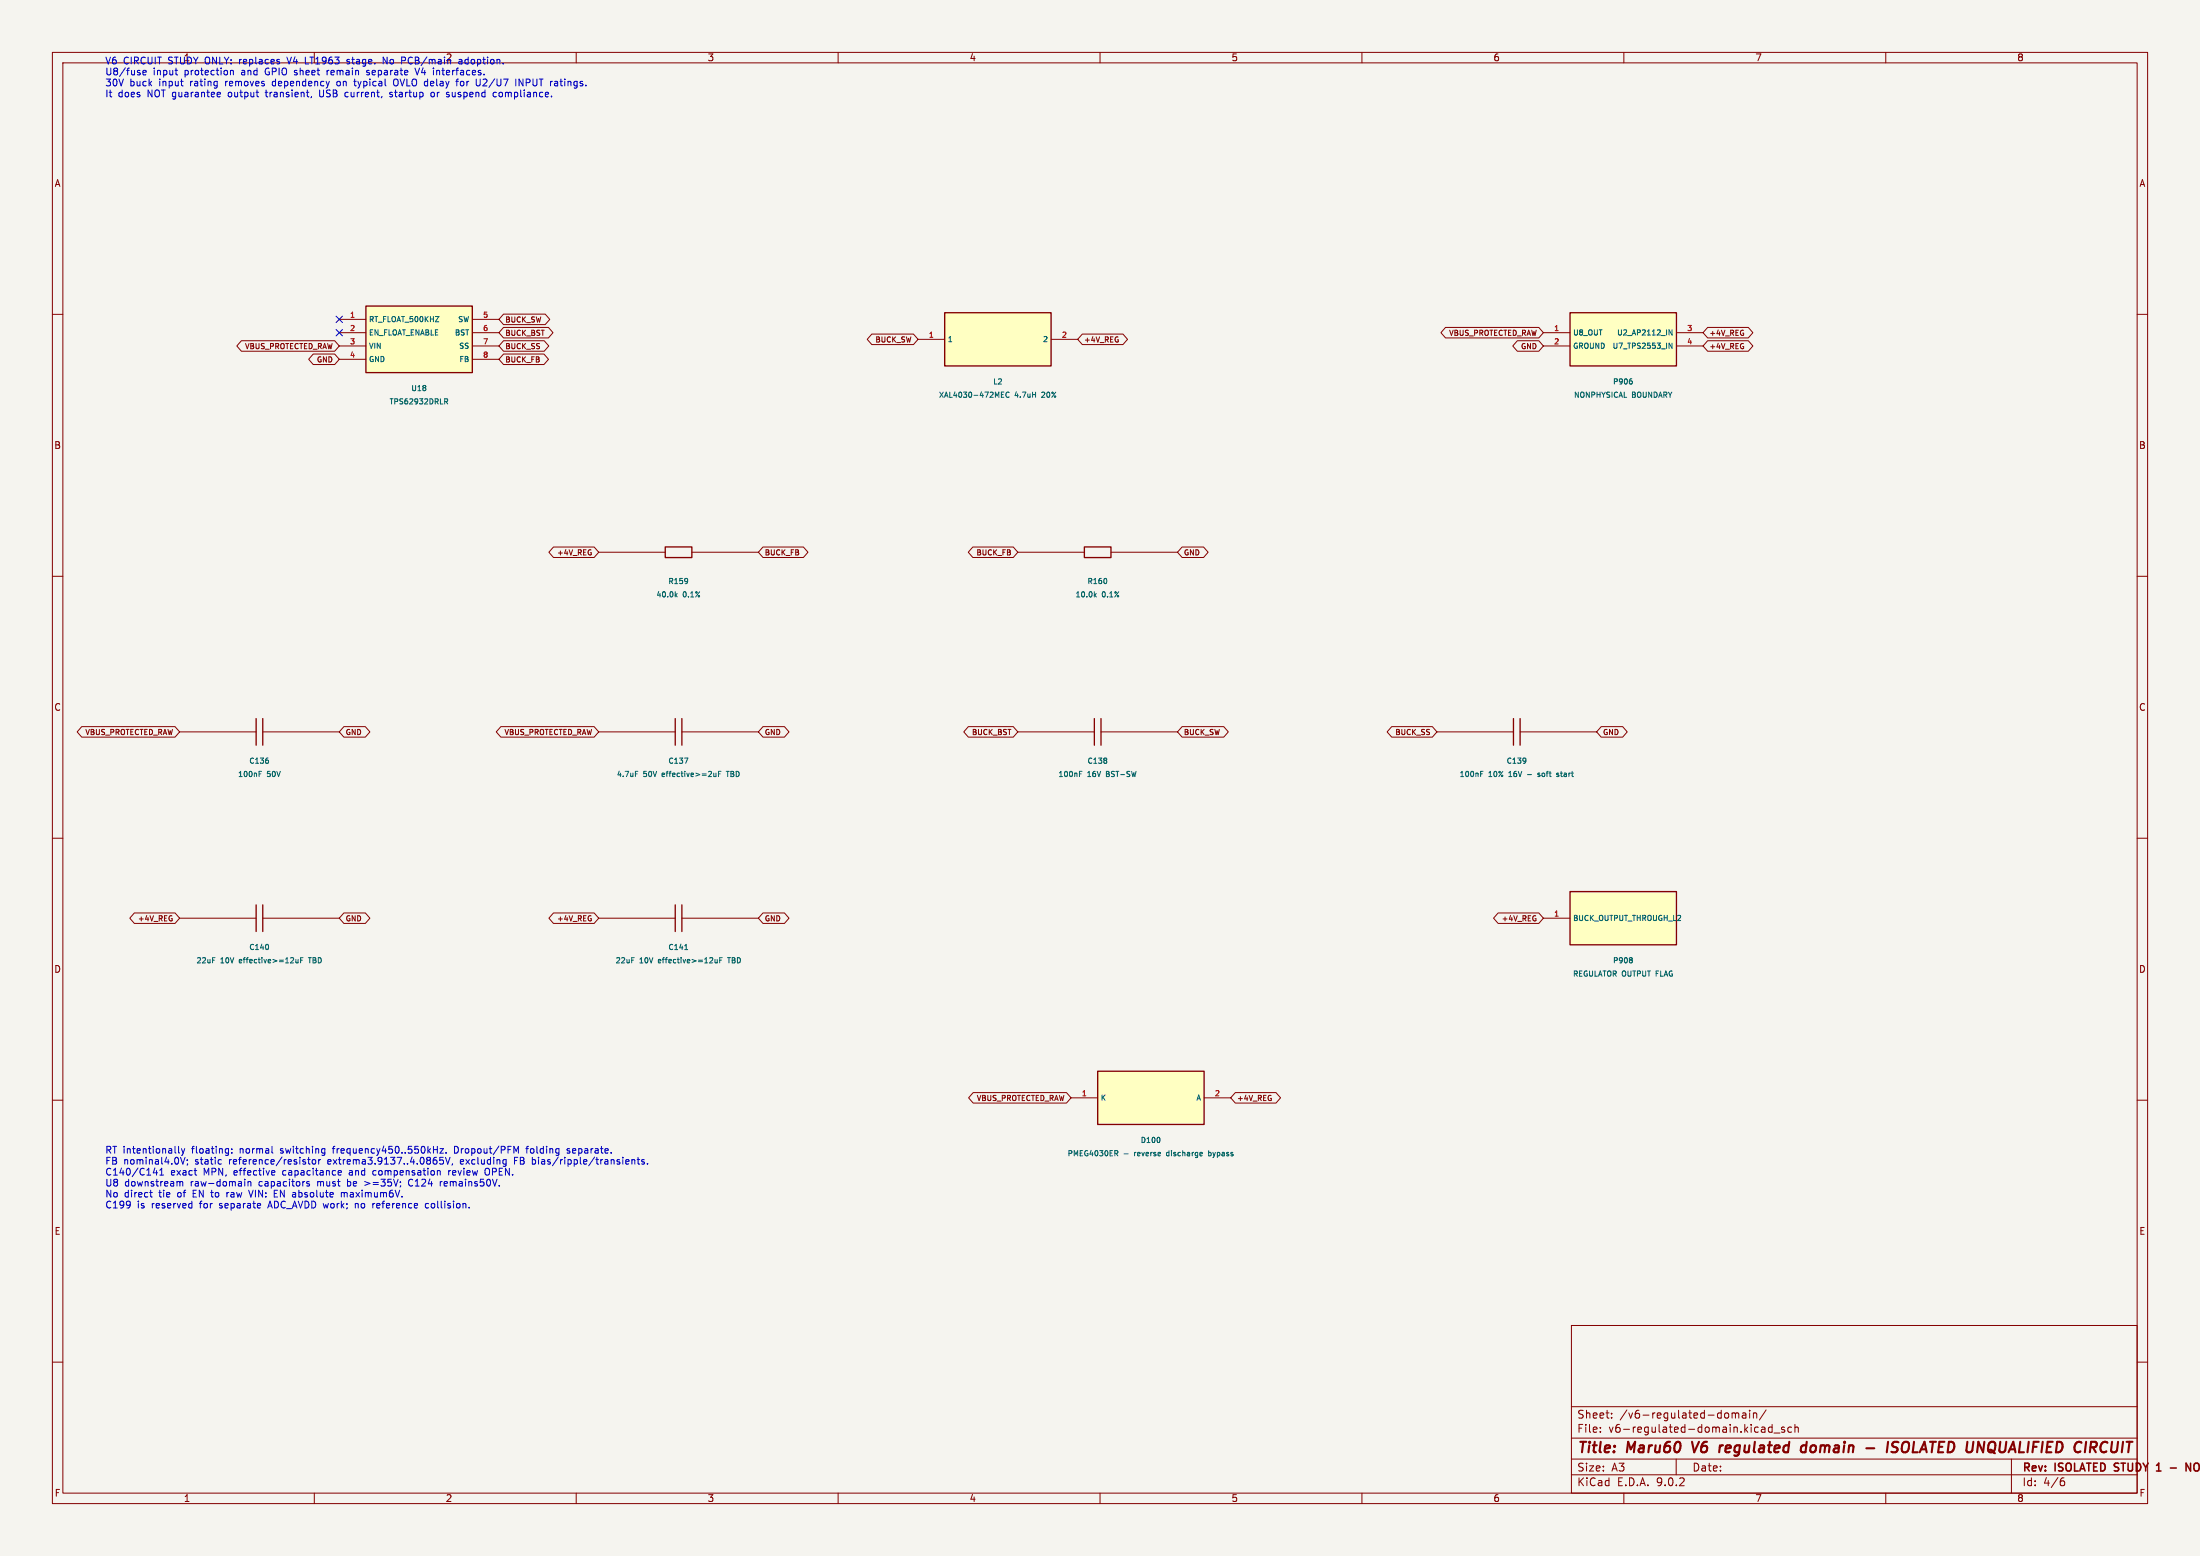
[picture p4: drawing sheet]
<svg xmlns="http://www.w3.org/2000/svg" width="420mm" height="297mm" viewBox="0 0 420 297" stroke-linecap="round" stroke-linejoin="round" font-family="sans-serif">
<path d="M0 0h420v297h-420z" fill="#f5f4ef" stroke="#f5f4ef" stroke-width=".19"/>
<g fill="none" stroke="#840000" stroke-width=".19">
<path d="M10 10h400v277h-400zM12 12h396v273h-396zM60 10v2M110 10v2M160 10v2M210 10v2M260 10v2M310 10v2M360 10v2M10 60h2M408 60h2M10 110h2"/>
<path d="M408 110h2M114.3 139.7h14.6M130.2 139.7h14.6M10 160h2M408 160h2M10 210h2M408 210h2M300 253h108v32h-108zM10 260h2M300 278.5h108M300 274.5h108M300 268.5h108"/>
<path d="M305.5 273.2v.2M305.5 272.5v.1M307.7 270.5v.2M307.7 269.8v.1M320 278.5v3M330.7 269.7v1M330.7 269.8l.4-.1 .2 .2M331.3 269.9l.2-.2 .4 .1v.9M331.3 269.9v.8M332.7 269.8h.5l.1 .9M333.3 270l-.5 .1a.29 .29 0 0 0-.2 .3 .29 .29 0 0 0 .2 .3l.5-.1M334 269.2v.1"/>
<path d="M334 269.7v1M334.7 269.8l.2-.1 .4 .1 .1 .9M334.7 269.7v1M336.4 272.4h.3l.2 .2v.8M336.9 273.3l-.5 .1M336.9 272.7l-.5 .1M337.2 269.1l-1.3 1.9M338.3 272.5l-.4-.1-.3 .3 .1 .6h.6M338.3 271.9v1.5M338.7 273.5h1.1M340.7 272.5l-.4-.1-.2 .2 .1 .2 .5 .2v.3h-.6M342 272.5l-.4-.1-.3 .3 .1 .6h.6"/>
<path d="M342.7 272.5l.2-.1 .3 .1 .1 .9M342.7 271.9v1.5M384 278.5v6.5M408 260h2M60 285v2M110 285v2M160 285v2M210 285v2M260 285v2M300 281.5h108M310 285v2M360 285v2"/>
<path d="M393.6 282.7h.4l.2 .2-.1 .5-.5 .2M394 282.1l-.4 .1"/>
</g>
<path d="M412 279.5l.1-.2v1.5M418.2 279.3v1.5l-.9-1.5v1.5M419.5 279.3a.5 .5 0 0 0-.7 .5v.5a.5 .5 0 0 0 .7 .5M411.7 280.8h.8M414.3 280.2h1.2" fill="none" stroke="#840000" stroke-width=".3"/>
<path d="M323 275.2l.4 2M328.9 275.9l-.5 .2M344.8 276a.66 .66 0 0 0-1 .3v.5l.1 .3h.8M344.9 275.2l-.2 2M356.3 276.4h1.5M360.4 275.2l-.2 2M361.4 276.1l.7 .2a.51 .51 0 0 1 .1 .6 .51 .51 0 0 1-.4 .3h-.5M362.4 275.3a.85 .85 0 0 0-1 .1l-.1 .6M363.5 275.3a1.24 1.24 0 0 0-.1 1.9h.4M401 276.1v.6" fill="none" stroke="#840000" stroke-width=".4"/>
<path d="M128.9 137.2v5M130.2 137.2v5" fill="none" stroke="#840000" stroke-width=".25"/>
<path d="M121.3 147.2h.5M130.7 144.7h.6l-.4 1M136.3 148.1l.1 .1 .3-.1M136.7 147.6v.6M137.2 147.7h.3M137.6 147.2h-.4v1M138.6 147.2h.6" fill="none" stroke="#006464" stroke-width=".19"/>
<path d="M299.7 170.2h20.3v10.1h-20.3z" fill="#ffffc2"/>
<g fill="none" stroke="#840000" stroke-width=".25">
<path d="M127 104.4h5.1v2h-5.1zM207 104.4h5.1v2h-5.1zM48.9 137.2v5M50.2 137.2v5M208.9 137.2v5M210.2 137.2v5M288.9 137.2v5M290.2 137.2v5M48.9 172.7v5.1M50.2 172.7v5.1M128.9 172.7v5.1M130.2 172.7v5.1"/>
<path d="M299.7 170.2h20.3v10.1h-20.3z"/>
</g>
<g fill="none" stroke="#840000" stroke-width=".19">
<path d="M114.3 105.4h12.7M132.1 105.4h12.7M194.3 105.4h12.7M212.1 105.4h12.7M34.3 139.7h14.6M50.2 139.7h14.6M194.3 139.7h14.6M210.2 139.7h14.6M274.3 139.7h14.6M290.2 139.7h14.6M34.3 175.3h14.6M50.2 175.3h14.6"/>
<path d="M114.3 175.3h14.6M130.2 175.3h14.6M294.6 175.3h5.1"/>
</g>
<g fill="none" stroke="#006464" stroke-width=".19">
<path d="M129 113.6l.3 .3M129.3 113.3l-.4 .4M131.2 110.5v.7M131.3 110.8l-.1 .1M209 113.6l.3 .3M209.3 113.3l-.4 .4M211.2 110.6v.6M49.5 147.7h.3M49.5 147.2h.4M51.2 145.2v.4M206.1 147.7h.3M206.1 147.2h.4"/>
<path d="M211.2 144.8v.2M211.2 145.2v.4M282.7 147.7h.3M282.7 147.2h.4M291.3 144.8v.7M291.3 145.1v.1M293.6 148.2h.2M293.8 147.6l-.2 .1 .2 .2M297.6 147.6h-.3l-.1 .1v.2h.4v.3h-.4M40.6 182.8h.5M51.2 180.4v.7M56.5 183.1v.6h.4"/>
<path d="M56.9 183.1v.7M57.4 183.3h.3M57.9 182.8h-.5v1M58.9 182.8h.5M120.6 182.8h.5M130.7 181.3h.6M136.5 183.1v.6h.4M136.9 183.1v.7M137.4 183.3h.3M137.9 182.8h-.5v1M138.9 182.8h.5M311.4 182.8l.2 .2-.2 .2 .2 .4-.2 .2"/>
</g>
<path d="M209.5 204.5h20.4v10.1h-20.4z" fill="#ffffc2"/>
<path d="M209.5 204.5h20.4v10.1h-20.4z" fill="none" stroke="#840000" stroke-width=".25"/>
<path d="M204.5 209.6h5M229.9 209.6h5" fill="none" stroke="#840000" stroke-width=".19"/>
<path d="M213.2 219.6l.2 .2-.2 .3M221.4 217.3v.6M230.7 219.6v1M231 220h-.3M213.1 220.1l.3 .5M222.7 220.1v.4M230.7 220.6h.3" fill="none" stroke="#006464" stroke-width=".19"/>
<path d="M180.3 59.7h20.4v10.2h-20.4z" fill="#ffffc2"/>
<path d="M180.3 59.7h20.4v10.2h-20.4z" fill="none" stroke="#840000" stroke-width=".25"/>
<path d="M175.3 64.8h5M200.7 64.8h5" fill="none" stroke="#840000" stroke-width=".19"/>
<path d="M191.2 75.3h.3M191.2 75.8h.4M191.2 74.8h.4M192.6 74.9a.44 .44 0 0 0-.6 .4 .44 .44 0 0 0 .6 .4" fill="none" stroke="#006464" stroke-width=".19"/>
<path d="M299.7 59.7h20.3v10.2h-20.3z" fill="#ffffc2"/>
<path d="M299.7 59.7h20.3v10.2h-20.3z" fill="none" stroke="#840000" stroke-width=".25"/>
<path d="M294.6 63.5h5.1M294.6 66h5.1M320 63.5h5.1M320 66h5.1" fill="none" stroke="#840000" stroke-width=".19"/>
<path d="M311.3 72.3h.2M311.4 72.7l.2 .2v.2l-.2 .2M319.2 63v1l-.6-1v1M319.2 65.5v1l-.6-1v1" fill="none" stroke="#006464" stroke-width=".19"/>
<path d="M69.8 58.4h20.4v12.7h-20.4z" fill="#ffffc2"/>
<path d="M69.8 58.4h20.4v12.7h-20.4z" fill="none" stroke="#840000" stroke-width=".25"/>
<g fill="none" stroke="#840000" stroke-width=".19">
<path d="M96.1 60h8l.9 1-.9 1h-8l-.9-1zM46.1 65h17.8l.9 1-.9 1h-17.8l-.9-1zM59.8 67.6h4.1l.9 1-.9 1h-4.1l-.9-1zM64.8 61h5M64.8 63.5h5M64.8 66h5M64.8 68.6h5M90.2 61h5M90.2 63.5h5M90.2 66h5M90.2 68.6h5M96.1 62.5h8.6l.9 1-.9 1h-8.6l-.9-1z"/>
<path d="M96.1 65h7.8l.9 1-.9 1h-7.8l-.9-1zM96.1 67.6h7.7l.9 1-.9 1h-7.7l-.9-1zM166.4 63.8h8l.9 1-.9 1h-8l-.8-1zM206.6 63.8h7.8l.9 1-.9 1h-7.8l-.9-1zM276 62.5h17.8l.8 1-.8 1h-17.8l-.9-1zM289.7 65h4.1l.8 1-.8 1h-4.1l-.9-1zM326 65h7.8l.8 1-.8 1h-7.8l-.9-1zM326 62.5h7.8l.8 1-.8 1h-7.8l-.9-1zM105.7 104.4h7.7l.9 1-.9 1h-7.7l-.9-1zM145.7 104.4h7.7l.8 1-.8 1h-7.7l-.9-1zM185.7 104.4h7.7l.9 1-.9 1h-7.7l-.9-1zM225.7 104.4h4.1l.8 1-.8 1h-4.1l-.9-1z"/>
<path d="M15.6 138.7h17.8l.9 1-.9 1h-17.8l-.9-1zM65.6 138.7h4.1l.9 1-.9 1h-4.1l-.8-1zM95.6 138.7h17.8l.9 1-.9 1h-17.8l-.9-1zM145.7 138.7h4.1l.8 1-.8 1h-4.1l-.9-1zM184.9 138.7h8.5l.9 1-.9 1h-8.5l-.9-1zM225.7 138.7h7.9l.9 1-.9 1h-7.9l-.9-1zM265.7 138.7h7.7l.9 1-.9 1h-7.7l-.9-1zM305.7 138.7h4.1l.8 1-.8 1h-4.1l-.9-1zM25.7 174.3h7.7l.9 1-.9 1h-7.7l-.9-1zM65.6 174.3h4.1l.9 1-.9 1h-4.1l-.8-1zM105.7 174.3h7.7l.9 1-.9 1h-7.7l-.9-1zM145.7 174.3h4.1l.8 1-.8 1h-4.1l-.9-1z"/>
<path d="M286 174.3h7.8l.8 1-.8 1h-7.8l-.9-1zM185.8 208.5h17.8l.9 1.1-.9 1h-17.8l-.9-1zM235.8 208.5h7.8l.9 1.1-.9 1h-7.8l-.9-1z"/>
</g>
<path d="M84.9 76.1h.4l.2 .2-.1 .3h-.5M85.1 76.6l.4 .5" fill="none" stroke="#006464" stroke-width=".19"/>
<path d="M64.2 62.9l1.2 1.2M64.2 60.4l1.2 1.2M65.4 62.9l-1.2 1.2M65.4 60.4l-1.2 1.2" fill="none" stroke="#000084" stroke-width=".19"/>
<g fill="none" stroke="#0000c2" stroke-width=".19">
<path d="M27.3 13.9l.6-.2-.1-.2-.3-.1-.2 .2v.6h.5M33.7 14.2l.2 .1M41.6 17.6l.4 .1 .1 .2-.6 .1M42 18.4l-.4 .1M44 13.4v.9M44.1 13.5l-.1 .1M44.5 13.5l.1 .8M50.6 17.6h.5M52.1 15.6l-.1 .2 .1 .5M54.8 10.9l.4 1.3M58.3 12.2h.6M59.5 18.4l-.2 .3"/>
<path d="M61 17.2v1l.1 .2 .4 .1M62.4 13.4v.9M62.8 13.4l-.4 .3M64.7 15.5l-.3 .1-.1 .2 .1 .5 .3 .1M66 18.4l.3 .1M66.2 12.1h.5M66.3 17.6l-.3 .1M66.7 11.4l-.3-.1-.2 .2 .1 .2 .4 .1M67.5 15.5h.5M67.7 15.1v1.1l.3 .2M70 14.2h.5M70.1 13.5v.3l.4 .1"/>
<path d="M73.2 12.2v-1.3l.7 1.3M74.9 17.7l-.3-.1-.2 .2 .1 .2 .4 .1v.3h-.5M75.1 15.5v.5a.43 .43 0 0 0 .3 .4 .43 .43 0 0 0 .4-.1M77.2 10.9l.2 .3v.3l-.2 .1M79.2 13l.5 1.3 .4-1.3M82.4 17.7l-.1 .5 .2 .3 .3-.1 .1-.2-.1-.5M83.4 13.4v.9M83.7 13.4l-.3 .2M87 15.5h.5M87.6 11.4h.5l.1 .8M88.2 11.6l-.4 .1-.2 .2 .2 .3 .4-.1M88.3 15.5l-.3 .1-.1 .2v.5l.4 .1"/>
<path d="M91.7 15.1v1l-.3 .3M92.9 15.6l-.7 .8h.8M94.2 18.4l.2 .1 .4-.1M94.8 17.7l-.4-.1-.2 .1M95.5 17.6l-.2 .3v.3l.2 .3M98.5 15.1v1.3M99.8 15.1v1.3l-.7-1.3v1.3M34.1 218.8v1.1l.2 .2M34.6 219.2l.4 .9M35.3 219.2l-.3 .9M43.5 219.2l.1 .1M43.6 219.2v1.1l-.1 .2"/>
<path d="M44.2 220v.1M44.2 219.3v.1M61.9 219.2l.1 .1M62 219.2v1.1l-.1 .2M63.4 219.2h.5M82.7 219.4h.8M83.5 218.8v1.3M84 219.2h.7l-.7 .9h.7M85.2 220v.1M87.1 218.8h-.3v1.3h.3M98.5 219.7l.5-.9v1.3M100.4 219.2h.5"/>
<path d="M100.9 218.8l-.3 .2v1.1M108.7 219.3l-.3-.1-.1 .2v.2l.4 .1v.3h-.4M28.6 227.6h.5M28.8 227.2v1.1l.3 .2M29.6 222.9l-.3 1h.8M29.9 223.4v.9M30.5 224.3h.7M30.9 223v1.3M34.2 225.5l.1 .2M34.3 225.7v.7M34.3 225.7l.2-.2 .3 .1 .1 .8M34.5 220.9l.4 1.3 .4-1.3"/>
<path d="M35 220.1l-.4 .4M35.8 221.4v.1M35.8 222.1l-.1 .3M37.1 223.4h.5M37.4 224.3h.2M42.3 222.1l-.2 .1M43.3 227.6v.9M43.6 220l-.1 .1M43.7 227.6l-.4 .3M46.7 225.5v.9M47.3 225.6l.2-.1 .3 .1 .1 .8M47.3 225.5v.9"/>
<path d="M47.5 227.2l.4 1.3 .4-1.3M51.2 230.2h.7M51.5 229.3l-.4 1.3M52 220l.1 .1M52 223.4l.4 .1 .1 .2-.6 .2M52.4 228.5h.6M52.4 227.8h.4M52.4 224.2l-.4 .1M58.6 225.6v.3l.4 .1 .1 .2-.2 .2-.4-.1M58.9 220.9v1.1l.3 .2M59.7 221.4l-.1 .6 .2 .2 .4-.1 .1-.1-.1-.6M60.8 221.3v.9"/>
<path d="M61 221.4l-.2 .2M62 220l-.1 .1M64.6 224.2h.5M64.6 223.5l.4-.1 .2 .3-.7 .2M65.2 227.6v.9M65.2 227.7l.3-.1 .2 .2M65.7 227.8v.7M66.2 227.7l-.3-.1-.2 .2M66.3 225.1v1.3M66.3 226.3l.2 .1M66.5 225.5l-.2 .1M66.8 223.4l-.1 .1"/>
<path d="M66.8 223.8l-.1 .2 .1 .3M67.8 229.7v.9M68.3 229.8l-.3-.1-.2 .1M69.6 225.5l1 .4-1 .4M71.5 229.7l-.2 .1M71.7 223.4l-.4 .1-.1 .2v.5l.5 .1M78 225.4v.7l.2 .2 .3 .1M81.8 229.8l-.4-.1-.2 .3 .1 .5h.5M83.7 223.4l.3 .2v.7M84 225.5v.9M84.4 225.5l-.4 .3M84.6 220.9h-.6l-.1 .6 .2-.1 .4 .1 .2 .1-.1 .5-.2 .1-.5-.1"/>
<path d="M85 220.9l.5 1.3 .4-1.3M85.7 223.4v.9M86 223.4l-.3 .3M86.4 222.1l-.1 .3M87.9 221.4v.6l.2 .2M88.5 221.6l-.6 .2M92.6 223.4v.5a.43 .43 0 0 0 .2 .4 .43 .43 0 0 0 .5-.1M98.2 221.5h.5M98.8 220.9h-.6v1.3M102.1 222.1l-.3 .1M120.6 221.3v.9M120.6 221.5l.2-.2 .3 .1 .1 .8"/>
<path d="M121.6 221.3h.5M121.8 220.9v1.1l.3 .2M123 221.4l-.3-.1-.2 .2 .1 .2 .4 .1v.3h-.5M123.6 222.1v.1"/>
</g>
<g font-size="2.8" fill="#840000">
<text x="301" y="277.9">Title:</text>
<text x="310.6" y="277.9">Maru60</text>
<text x="323.9" y="277.9">V6</text>
<text x="329.9" y="277.9">regulated</text>
<text x="346.3" y="277.9">domain</text>
<text x="359.5" y="277.9">-</text>
<text x="364.3" y="277.9">ISOLATED UNQUALIFIED</text>
<text x="401.7" y="277.9">CIRCUIT</text>
</g>
<g font-size="2.1" fill="#840000">
<text x="301" y="273.7">File:</text>
<text x="301" y="271">Sheet:</text>
<text x="307.1" y="273.7">v6-regulated-domain.kicad_sch</text>
<text x="309.2" y="271">/v6-regulated-domain/</text>
<text x="301" y="281.1">Size:</text>
<text x="307.6" y="281.1">A3</text>
<text x="323" y="281.1">Date:</text>
<text x="386" y="281.3">Rev:</text>
<text x="392.4" y="281.3">ISOLATED STUDY</text>
<text x="419.8" y="281.3">N</text>
<text x="301" y="283.9">KiCad</text>
<text x="308.7" y="283.9">E.D.A.</text>
<text x="316.3" y="283.9">9.0.2</text>
<text x="386" y="283.9">Id:</text>
<text x="390.1" y="283.9">4/6</text>
</g>
<g font-size="1.8" fill="#0000c2">
<text x="35" y="11.9">1</text>
<text x="85" y="11.9">2</text>
<text x="20" y="12.5">V6</text>
<text x="20" y="14.6">U8/fuse</text>
<text x="20" y="16.7">30V</text>
<text x="23.5" y="12.5">CIRCUIT</text>
<text x="24.8" y="16.7">buck</text>
<text x="29.2" y="14.6">input</text>
<text x="30.5" y="16.7">input</text>
<text x="32.2" y="12.5">STUDY ONLY: replaces</text>
<text x="35.3" y="14.6">protection</text>
<text x="36.6" y="16.7">rating</text>
<text x="43.4" y="16.7">removes</text>
<text x="46.3" y="14.6">and</text>
<text x="51.1" y="14.6">GPIO sheet</text>
<text x="52.6" y="16.7">dependency</text>
<text x="55.5" y="12.5">V4</text>
<text x="59.1" y="12.5">LT1963</text>
<text x="63.2" y="14.6">remain</text>
<text x="65.1" y="16.7">on</text>
<text x="67.3" y="12.5">stage.</text>
<text x="68.7" y="16.7">typical</text>
<text x="71" y="14.6">separate</text>
<text x="74.3" y="12.5">No</text>
<text x="76.4" y="16.7">OVLO delay</text>
<text x="78" y="12.5">PCB/main</text>
<text x="80.6" y="14.6">V4</text>
<text x="84.1" y="14.6">interfaces.</text>
<text x="88.8" y="16.7">for</text>
<text x="89.2" y="12.5">adoption.</text>
<text x="92.7" y="16.7">U2/U7</text>
<text x="100.4" y="16.7">INPUT</text>
<text x="107.3" y="16.7">ratings.</text>
<text x="20" y="18.8">It</text>
<text x="22.5" y="18.8">does</text>
<text x="28.3" y="18.8">NOT guarantee</text>
<text x="44" y="18.8">output</text>
<text x="51.4" y="18.8">transient,</text>
<text x="61.8" y="18.8">USB</text>
<text x="66.9" y="18.8">current,</text>
<text x="75.6" y="18.8">startup</text>
<text x="83.7" y="18.8">or</text>
<text x="86.8" y="18.8">suspend</text>
<text x="96" y="18.8">compliance.</text>
<text x="20" y="220.4">RT intentionally</text>
<text x="36.7" y="220.4">floating:</text>
<text x="46" y="220.4">normal</text>
<text x="54" y="220.4">switching</text>
<text x="64.2" y="220.4">frequency450..550kHz.</text>
<text x="87.5" y="220.4">Dropout/PFM</text>
<text x="101.5" y="220.4">folding</text>
<text x="109.5" y="220.4">separate.</text>
<text x="20" y="222.5">FB</text>
<text x="20" y="224.6">C140/C141</text>
<text x="20" y="226.7">U8</text>
<text x="23.6" y="222.5">nominal4.0V;</text>
<text x="23.8" y="226.7">downstream</text>
<text x="32.6" y="224.6">exact</text>
<text x="36.5" y="226.7">raw-domain</text>
<text x="37.4" y="222.5">static</text>
<text x="39" y="224.6">MPN,</text>
<text x="44" y="222.5">reference/resistor</text>
<text x="44.9" y="224.6">effective</text>
<text x="49.7" y="226.7">capacitors</text>
<text x="54.4" y="224.6">capacitance</text>
<text x="61" y="226.7">must</text>
<text x="63" y="222.5">extrema3.9137..4.0865V,</text>
<text x="66.9" y="226.7">be</text>
<text x="67.3" y="224.6">and</text>
<text x="70.4" y="226.7">&gt;=35V;</text>
<text x="72" y="224.6">compensation</text>
<text x="79" y="226.7">C124</text>
<text x="85.2" y="226.7">remains50V.</text>
<text x="86.6" y="224.6">review</text>
<text x="88.5" y="222.5">excluding</text>
<text x="93.8" y="224.6">OPEN.</text>
<text x="99" y="222.5">FB</text>
<text x="102.6" y="222.5">bias/ripple/transients.</text>
<text x="20" y="228.8">No</text>
<text x="20" y="230.9">C199</text>
<text x="23.7" y="228.8">direct</text>
<text x="26.2" y="230.9">is</text>
<text x="29.1" y="230.9">reserved</text>
<text x="30.5" y="228.8">tie</text>
<text x="34.1" y="228.8">of</text>
<text x="37.3" y="228.8">EN to</text>
<text x="38.4" y="230.9">for</text>
<text x="42.3" y="230.9">separate</text>
<text x="44.1" y="228.8">raw</text>
<text x="48.6" y="228.8">VIN:</text>
<text x="51.9" y="230.9">ADC_AVDD work;</text>
<text x="53.5" y="228.8">EN absolute</text>
<text x="66.7" y="228.8">maximum6V.</text>
<text x="68.8" y="230.9">no</text>
<text x="72.3" y="230.9">reference</text>
<text x="82.6" y="230.9">collision.</text>
</g>
<g font-size="1.8" fill="#840000">
<text x="135" y="11.9">3</text>
<text x="185" y="11.9">4</text>
<text x="235" y="11.9">5</text>
<text x="285" y="11.9">6</text>
<text x="335" y="11.9">7</text>
<text x="385" y="11.9">8</text>
<text x="10.3" y="35.9">A</text>
<text x="408.3" y="35.9">A</text>
<text x="10.3" y="85.9">B</text>
<text x="408.2" y="85.9">B</text>
<text x="10.3" y="135.9">C</text>
<text x="408.2" y="135.9">C</text>
<text x="10.3" y="185.9">D</text>
<text x="408.2" y="185.9">D</text>
<text x="10.3" y="235.9">E</text>
<text x="408.3" y="235.9">E</text>
<text x="10.3" y="285.9">F</text>
<text x="35" y="286.9">1</text>
<text x="85" y="286.9">2</text>
<text x="135" y="286.9">3</text>
<text x="185" y="286.9">4</text>
<text x="235" y="286.9">5</text>
<text x="285" y="286.9">6</text>
<text x="335" y="286.9">7</text>
<text x="385" y="286.9">8</text>
<text x="408.3" y="285.9">F</text>
</g>
<g font-size="1.4" fill="#a90000">
<text x="66.7" y="60.7">1</text>
<text x="66.7" y="63.2">2</text>
<text x="66.7" y="65.8">3</text>
<text x="92.1" y="60.7">5</text>
<text x="92.1" y="63.2">6</text>
<text x="92.1" y="65.8">7</text>
<text x="177.2" y="64.5">1</text>
<text x="202.6" y="64.5">2</text>
<text x="296.6" y="63.2">1</text>
<text x="296.6" y="65.8">2</text>
<text x="322" y="63.2">3</text>
<text x="322" y="65.8">4</text>
<text x="66.7" y="68.3">4</text>
<text x="92.1" y="68.3">8</text>
<text x="296.6" y="175">1</text>
<text x="206.4" y="209.3">1</text>
<text x="231.8" y="209.3">2</text>
</g>
<g font-size="1.4" fill="#006464">
<text x="70.3" y="61.7">RT_FLOAT_500KHZ</text>
<text x="70.3" y="64.2">EN_FLOAT_ENABLE</text>
<text x="86.7" y="64.2">BST</text>
<text x="87.3" y="61.7">SW</text>
<text x="180.8" y="65.5">1</text>
<text x="199" y="65.5">2</text>
<text x="300.2" y="64.2">U8_OUT</text>
<text x="308.6" y="64.2">U2_AP2112_IN</text>
<text x="70.3" y="66.8">VIN</text>
<text x="70.3" y="69.3">GND</text>
<text x="87.5" y="66.8">SS</text>
<text x="87.6" y="69.3">FB</text>
<text x="300.2" y="66.8">GROUND</text>
<text x="307.7" y="66.8">U7_TPS2553_IN</text>
<text x="74.2" y="77.4">TPS62932DRLR</text>
<text x="78.4" y="74.8">U18</text>
<text x="179.1" y="76.1">XAL4030-472MEC</text>
<text x="189.5" y="73.6">L2</text>
<text x="193.7" y="76.1">4.7uH</text>
<text x="199.1" y="76.1">20%</text>
<text x="300.4" y="76.1">NONPHYSICAL</text>
<text x="307.8" y="73.6">P906</text>
<text x="311.5" y="76.1">BOUNDARY</text>
<text x="127.5" y="111.7">R159</text>
<text x="207.5" y="111.7">R160</text>
<text x="125.2" y="114.2">40.0k</text>
<text x="130.4" y="114.2">0.1%</text>
<text x="205.2" y="114.2">10.0k</text>
<text x="210.4" y="114.2">0.1%</text>
<text x="45.3" y="148.5">100nF</text>
<text x="47.5" y="146">C136</text>
<text x="51" y="148.5">50V</text>
<text x="117.6" y="148.5">4.7uF</text>
<text x="122.8" y="148.5">50V</text>
<text x="126.6" y="148.5">effective&gt;=2uF</text>
<text x="127.5" y="146">C137</text>
<text x="139.2" y="148.5">TBD</text>
<text x="201.9" y="148.5">100nF</text>
<text x="207.5" y="146">C138</text>
<text x="207.6" y="148.5">16V</text>
<text x="211.4" y="148.5">BST-SW</text>
<text x="278.5" y="148.5">100nF</text>
<text x="284.2" y="148.5">10%</text>
<text x="287.5" y="146">C139</text>
<text x="288.2" y="148.5">16V</text>
<text x="292" y="148.5">-</text>
<text x="294.3" y="148.5">soft</text>
<text x="298.1" y="148.5">start</text>
<text x="300.2" y="176">BUCK_OUTPUT_THROUGH_L2</text>
<text x="37.4" y="184.1">22uF</text>
<text x="42.1" y="184.1">10V</text>
<text x="45.9" y="184.1">effective&gt;=12uF</text>
<text x="47.5" y="181.5">C140</text>
<text x="59.4" y="184.1">TBD</text>
<text x="117.4" y="184.1">22uF</text>
<text x="122.1" y="184.1">10V</text>
<text x="125.9" y="184.1">effective&gt;=12uF</text>
<text x="127.5" y="181.5">C141</text>
<text x="139.4" y="184.1">TBD</text>
<text x="307.8" y="184.1">P908</text>
<text x="300.2" y="186.6">REGULATOR OUTPUT FLAG</text>
<text x="210" y="210.3">K</text>
<text x="228.3" y="210.3">A</text>
<text x="203.7" y="220.9">PMEG4030ER</text>
<text x="214.5" y="220.9">-</text>
<text x="216.7" y="220.9">reverse</text>
<text x="217.7" y="218.4">D100</text>
<text x="223.1" y="220.9">discharge</text>
<text x="231.4" y="220.9">bypass</text>
</g>
<g font-size="1.4" fill="#840000">
<text x="96.4" y="61.8">BUCK_SW</text>
<text x="96.4" y="64.3">BUCK_BST</text>
<text x="167" y="65.6">BUCK_SW</text>
<text x="206.9" y="65.6">+4V_REG</text>
<text x="276.5" y="64.3">VBUS_PROTECTED_RAW</text>
<text x="326.2" y="64.3">+4V_REG</text>
<text x="46.6" y="66.8">VBUS_PROTECTED_RAW</text>
<text x="60.3" y="69.4">GND</text>
<text x="96.4" y="66.8">BUCK_SS</text>
<text x="96.4" y="69.4">BUCK_FB</text>
<text x="290.2" y="66.8">GND</text>
<text x="326.2" y="66.8">+4V_REG</text>
<text x="106.2" y="106.2">+4V_REG</text>
<text x="145.9" y="106.2">BUCK_FB</text>
<text x="186.3" y="106.2">BUCK_FB</text>
<text x="225.9" y="106.2">GND</text>
<text x="16.1" y="140.5">VBUS_PROTECTED_RAW</text>
<text x="65.9" y="140.5">GND</text>
<text x="96.2" y="140.5">VBUS_PROTECTED_RAW</text>
<text x="145.9" y="140.5">GND</text>
<text x="185.4" y="140.5">BUCK_BST</text>
<text x="225.9" y="140.5">BUCK_SW</text>
<text x="266.2" y="140.5">BUCK_SS</text>
<text x="305.9" y="140.5">GND</text>
<text x="26.2" y="176.1">+4V_REG</text>
<text x="65.9" y="176.1">GND</text>
<text x="106.2" y="176.1">+4V_REG</text>
<text x="145.9" y="176.1">GND</text>
<text x="286.5" y="176.1">+4V_REG</text>
<text x="186.3" y="210.3">VBUS_PROTECTED_RAW</text>
<text x="236.1" y="210.3">+4V_REG</text>
</g>
</svg>
